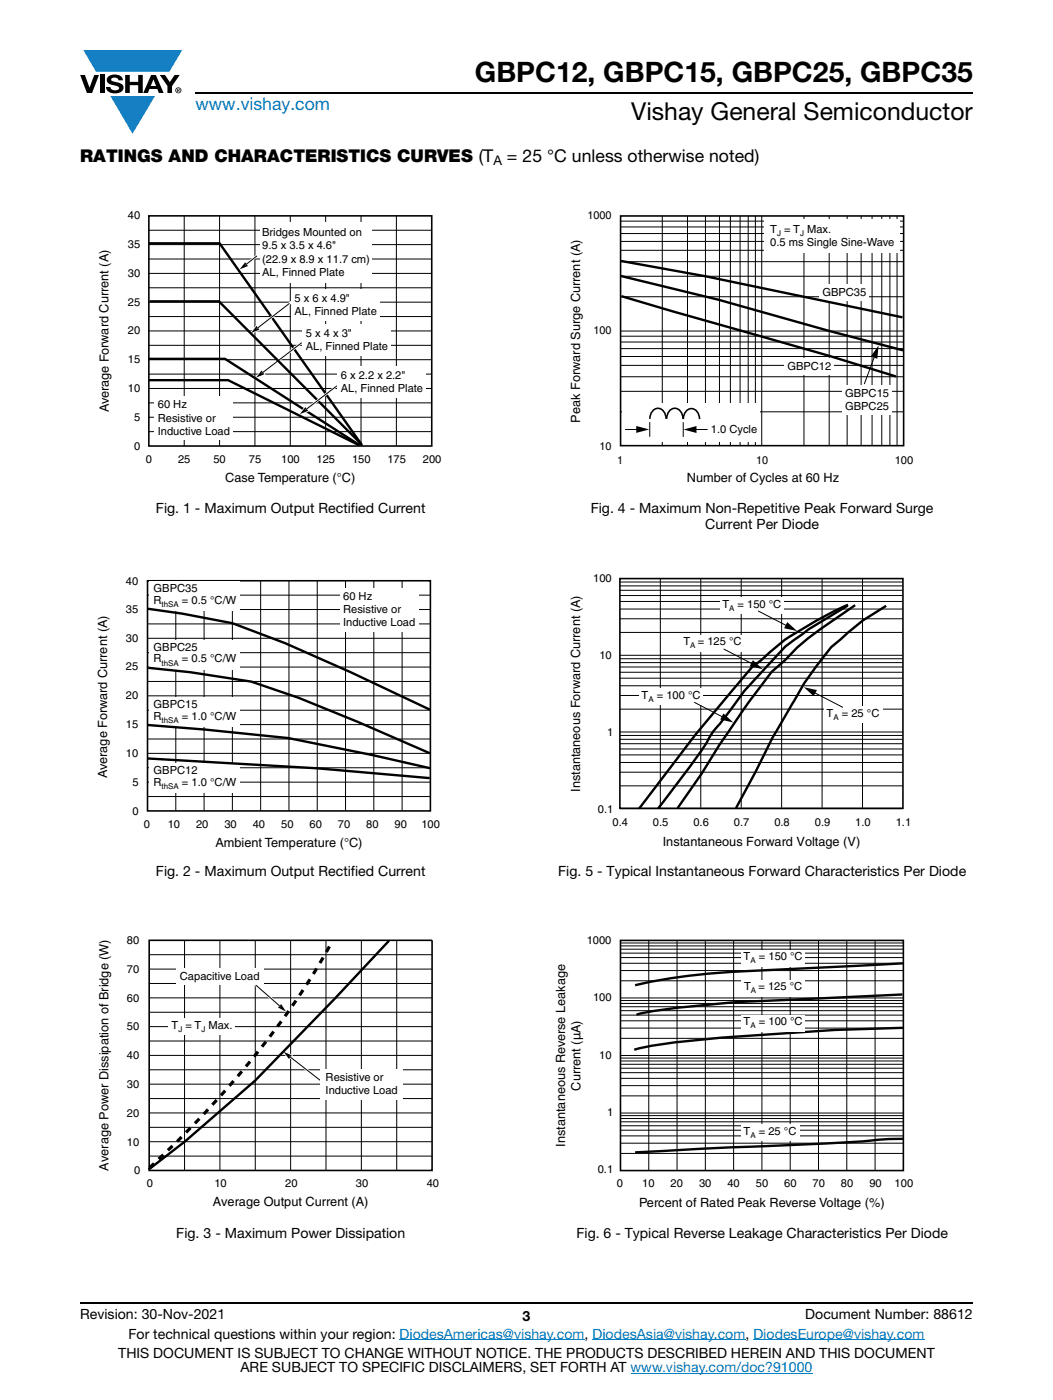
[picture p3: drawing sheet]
<svg xmlns="http://www.w3.org/2000/svg" width="210mm" height="279mm" viewBox="0 0 210 279" stroke-linecap="round" stroke-linejoin="round" font-family="sans-serif">
<g fill="#147fc3">
<path d="M16.6 10h19.7l-2.5 4.3h-1.2h-13.4z"/>
<path d="M22 19.2h8.9l-4.5 7.5z"/>
</g>
<g fill="#000">
<path d="M16 15h.9l1 2.5 .9-2.5h.9l-1.3 3.6h-1.1zM19.9 15h.9v3.6h-.9zM21.6 15.3a2.1 2.1 0 0 1 2.8 .3l.1 .4h-.9a.79 .79 0 0 0-.7-.5 .79 .79 0 0 0-.7 .4l.2 .3 1 .2a1.08 1.08 0 0 1 1.2 1 1.08 1.08 0 0 1-1.1 1.2 1.73 1.73 0 0 1-2.4-1.2h.9a.96 .96 0 0 0 .8 .6 .96 .96 0 0 0 1-.4 1.31 1.31 0 0 0-1.3-.6 1.03 1.03 0 0 1-1-.6 1.03 1.03 0 0 1 .1-1.1zM25 15h.9v1.3h1.7v-1.3h.9v3.6h-.9v-1.6h-1.7v1.6h-.9zM31.9 15h1l1 1.4 .9-1.4h1l-1.5 2.2v1.4h-.9v-1.4zM48.9 52.8l2.7-2.1 .1 .1-2.7 2.2zM48.9 52.3l.5 .8-1.6 .7zM48.9 52.9l2.8-2.1z"/>
<path d="M30.6 15.8l.5 1.4h-1zM30.1 15l-1.5 3.6h.9l.3-.8h1.6l.3 .8h.9l-1.5-3.6z"/>
<path d="M35.5 17.8h.2v.2h-.2zM35.3 17.7v.7h.2v-.3l.3 .3-.1-.3 .1-.2v-.2z"/>
<path d="M35.1 18a.46 .46 0 0 1 .9 0 .46 .46 0 0 1-.9 0zM35 18a.6 .6 0 0 0 1.2 0 .6 .6 0 0 0-1.2 0z"/>
</g>
<path d="M39 18.6h155M16 260h178" fill="none" stroke="#000" stroke-width=".36"/>
<path d="M79.7 267.4h36.9M118.2 267.4h30.5M125.8 274h36.2M150.2 267.4h34.2" fill="none" stroke="#007ec4" stroke-width=".2"/>
<g fill="none" stroke="#000" stroke-width=".2">
<path d="M29.7 57.4h56.4M29.7 51.7h56.4M29.7 46h56.4M29.7 54.6h56.4M29.7 48.8h56.4M36.7 43.1v45.9M43.8 43.1v45.9M50.8 43.1v45.9M57.9 43.1v45.9M64.9 43.1v45.9M72 43.1v45.9M79 43.1v45.9"/>
<path d="M29.7 74.7h56.4M29.7 68.9h56.4M29.7 63.2h56.4M29.7 77.5h56.4M29.7 71.8h56.4M29.7 66h56.4M29.7 60.3h56.4M29.7 86.1h56.4M29.7 80.4h56.4M29.7 83.3h56.4"/>
</g>
<path d="M29.7 43.1h56.4v45.9h-56.4z" fill="none" stroke="#000" stroke-width=".32"/>
<path d="M48.9 52.8l2.7-2.1 .1 .1-2.7 2.2zM48.9 52.3l.5 .8-1.6 .7zM51.7 50.8l-2.8 2.1" fill="none" stroke="#fff" stroke-width=".32"/>
<path d="M48.9 52.9l2.3-1.8z" fill="#fff"/>
<path d="M51.2 51.1l-2.3 1.8" fill="none" stroke="#000" stroke-width=".2"/>
<path d="M29.7 48.6h14.1l28.4 40.3" fill="none" stroke="#000" stroke-width=".48"/>
<path d="M51.9 44.3h22.2v12.2h-22.2z" fill="#fff"/>
<path d="M51.1 65.5l6.9-5.3 .1 .2-6.9 5.3zM51.2 65l.5 .8-1.6 .7zM51.2 65.6l2.8-2.1z" fill="#000"/>
<path d="M51.1 65.5l6.9-5.3 .1 .2-6.9 5.3zM51.2 65l.5 .8-1.6 .7zM54 63.5l-2.8 2.1" fill="none" stroke="#fff" stroke-width=".32"/>
<path d="M51.2 65.6l6.5-5.1z" fill="#fff"/>
<path d="M57.7 60.5l-6.5 5.1" fill="none" stroke="#000" stroke-width=".2"/>
<path d="M58.1 57.7h17.7v6.2h-17.7z" fill="#fff"/>
<path d="M52.1 74.4l8.1-6.1 .1 .1-8.1 6.2zM52.2 73.9l.5 .8-1.6 .7zM52.2 74.5l2.8-2.1z" fill="#000"/>
<path d="M52.1 74.4l8.1-6.1 .1 .1-8.1 6.2zM52.2 73.9l.5 .8-1.6 .7zM55 72.4l-2.8 2.1" fill="none" stroke="#fff" stroke-width=".32"/>
<path d="M52.2 74.5l8-6.1z" fill="#fff"/>
<path d="M60.2 68.4l-8 6.1" fill="none" stroke="#000" stroke-width=".2"/>
<path d="M60.4 64.8h17.6v6.2h-17.6z" fill="#fff"/>
<path d="M29.5 71.6h15.4l26.8 17.3M29.8 60.1h13.9l28.3 28.5" fill="none" stroke="#000" stroke-width=".48"/>
<path d="M60.9 81.8l2.8-2.1zM60.9 81.7l6.3-4.8 .1 .1-6.3 4.9zM60.9 81.2l.5 .8-1.6 .7z" fill="#000"/>
<path d="M63.7 79.7l-2.8 2.1M60.9 81.7l6.3-4.8 .1 .1-6.3 4.9zM60.9 81.2l.5 .8-1.6 .7z" fill="none" stroke="#fff" stroke-width=".32"/>
<path d="M60.9 81.8l6.3-4.8z" fill="#fff"/>
<path d="M67.2 77l-6.3 4.8" fill="none" stroke="#000" stroke-width=".2"/>
<path d="M67.3 73.1h17.7v6.2h-17.7z" fill="#fff"/>
<path d="M29.7 75.9h15.8l26.1 12.9" fill="none" stroke="#000" stroke-width=".48"/>
<path d="M30.8 79.1h15.7v8.7h-15.7z" fill="#fff"/>
<g fill="none" stroke="#000" stroke-width=".2">
<path d="M29.4 118.8h56.4M35.1 115.9v45.9M40.7 115.9v45.9M46.3 115.9v45.9M52 115.9v45.9M57.6 115.9v45.9M63.3 115.9v45.9M68.9 115.9v45.9M74.5 115.9v45.9M80.2 115.9v45.9M29.4 136h56.4M29.4 130.3h56.4"/>
<path d="M29.4 124.5h56.4M29.4 138.9h56.4M29.4 133.1h56.4M29.4 127.4h56.4M29.4 121.6h56.4M29.4 159h56.4M29.4 153.2h56.4M29.4 147.5h56.4M29.4 141.7h56.4M29.4 156.1h56.4M29.4 150.4h56.4M29.4 144.6h56.4"/>
</g>
<path d="M29.4 115.9h56.4v45.9h-56.4z" fill="none" stroke="#000" stroke-width=".32"/>
<g fill="#fff">
<path d="M67.8 117.3h15.7v8.7h-15.7z"/>
<path d="M29.9 116.1h18v5.8h-18z"/>
<path d="M29.9 139.2h18v5.8h-18z"/>
<path d="M29.9 152.3h18v5.9h-18z"/>
<path d="M29.9 127.7h18v5.9h-18z"/>
</g>
<path d="M29.5 121.5l6.9 1 10 1.9 10.4 4 13.1 5.8 15.9 7.5M29.6 133.3l8.4 .9 12.1 1.8 9.5 3.3 11.8 4.8 14.3 6.2M29.3 144.7l11.5 .9 16.7 1.7 16.8 3.4 11.5 2.6M29.3 151.4l33.8 1.9 22.6 2" fill="none" stroke="#000" stroke-width=".48"/>
<g fill="none" stroke="#000" stroke-width=".2">
<path d="M29.8 196.3h56.4M29.8 190.5h56.4M29.8 199.1h56.4M29.8 193.4h56.4M36.8 187.7v45.9M43.9 187.7v45.9M50.9 187.7v45.9M58 187.7v45.9M65 187.7v45.9M72.1 187.7v45.9M79.1 187.7v45.9M29.8 219.2h56.4"/>
<path d="M29.8 213.5h56.4M29.8 207.8h56.4M29.8 202h56.4M29.8 216.4h56.4M29.8 210.6h56.4M29.8 204.9h56.4M29.8 230.7h56.4M29.8 225h56.4M29.8 227.9h56.4M29.8 222.1h56.4"/>
</g>
<path d="M29.7 187.7h56.5v45.9h-56.5z" fill="none" stroke="#000" stroke-width=".32"/>
<path d="M53.4 198.6l2.6 2.3zM56.1 200.4l.9 1.5-1.6-.8zM50 195.6l6 5.3-.1 .1-6-5.3z" fill="#000"/>
<path d="M50 195.6l6 5.3-.1 .1-6-5.3zM53.4 198.6l2.6 2.3M56.1 200.4l.9 1.5-1.6-.8z" fill="none" stroke="#fff" stroke-width=".32"/>
<path d="M50 195.7l6 5.2z" fill="#fff"/>
<path d="M50 195.7l6 5.2" fill="none" stroke="#000" stroke-width=".2"/>
<path d="M57.7 210.7l6.3 5v.1l-6.4-5zM56.6 209.9l1.6 .7-.6 .7zM57.7 210.8l2.7 2.1z" fill="#000"/>
<path d="M56.6 209.9l1.6 .7-.6 .7zM57.7 210.8l2.7 2.1M57.7 210.7l6.3 5v.1l-6.4-5z" fill="none" stroke="#fff" stroke-width=".32"/>
<path d="M57.7 210.8l6.2 4.8z" fill="#fff"/>
<path d="M57.7 210.8l6.2 4.8" fill="none" stroke="#000" stroke-width=".2"/>
<path d="M77.6 187.7l-10.7 11.5-16 16.4-14 12.2-7.3 5.6" fill="none" stroke="#000" stroke-width=".48"/>
<path d="M29.8 233.1a197.8 197.8 0 0 0 32.7-38.7l3.6-6.3" fill="none" stroke="#000" stroke-width=".63" stroke-dasharray="1.3 1.3" stroke-linecap="butt"/>
<g fill="#fff">
<path d="M35.1 193.2h17.4v3.3h-17.4z"/>
<path d="M33.6 203.3h13.3v3.3h-13.3z"/>
<path d="M64 213.3h16.3v6.1h-16.3z"/>
</g>
<path d="M123.8 43.1h56.4v45.8h-56.4z" fill="none" stroke="#000" stroke-width=".32"/>
<g fill="none" stroke="#000" stroke-width=".2">
<path d="M123.8 59.2h56.4M123.8 55.1h56.4M123.8 52.2h56.4M123.8 50h56.4M123.8 45.3h56.4M123.8 46.6h56.4M123.8 48.2h56.4M123.8 44.1h56.4M132.1 43.1v45.9M137.1 43.1v45.9M140.7 43.1v45.9M143.5 43.1v45.9"/>
<path d="M145.6 43.1v45.9M147.6 43.1v45.9M149.2 43.1v45.9M150.6 43.1v45.9M151.9 43.1v45.9M160.3 43.1v45.9M165.3 43.1v45.9M168.9 43.1v45.9M171.7 43.1v45.9M173.9 43.1v45.9M175.8 43.1v45.9M177.5 43.1v45.9"/>
<path d="M178.9 43.1v45.9M123.8 78.1h56.4M123.8 75.2h56.4M123.8 72.9h56.4M123.8 68.3h56.4M123.8 69.6h56.4M123.8 71.1h56.4M123.8 67.1h56.4M123.8 66.1h56.4M123.8 82.2h56.4"/>
</g>
<g fill="#fff">
<path d="M163.4 56.6h9.9v3.4h-9.9z"/>
<path d="M168 76.9h9.9v5.9h-9.9z"/>
<path d="M156.4 71.5h9.9v3.3h-9.9z"/>
<path d="M152.4 43.8h27.1v6.6h-27.1z"/>
</g>
<path d="M123.7 55.1l19.6 4.7 22.1 6.2 14.7 3.9M123.8 52.1l16.9 3 39.3 8.2M123.9 59.1l41.2 11.9 13.6 4.1" fill="none" stroke="#000" stroke-width=".48"/>
<path d="M174.5 70.9l-2.1 5.7" fill="none" stroke="#000" stroke-width=".2"/>
<path d="M175.2 68.9l-.3 2.7-1.3-.5z" fill="#000"/>
<path d="M124.1 80.6h27.5v7.6h-27.5z" fill="#fff"/>
<g fill="none" stroke="#000" stroke-width=".2">
<path d="M124.6 85.7h2.7M129.6 84.2v3M136.2 84.3v2.9M138.4 85.7h2.7M123.6 116.9h56.4M123.6 117.8h56.4M123.6 118.9h56.4M123.6 116.2h56.4M123.6 115.5h56.4M131.7 115.5v45.7M139.7 115.5v45.7M147.8 115.5v45.7"/>
<path d="M155.9 115.5v45.7M163.9 115.5v45.7M172 115.5v45.7M123.6 138.8h56.4M123.6 136.9h56.4M123.6 135.3h56.4M123.6 132.2h56.4M123.6 133.1h56.4M123.6 134.2h56.4M123.6 131.5h56.4M123.6 130.8h56.4M123.6 126.2h56.4"/>
<path d="M123.6 123.5h56.4M123.6 121.5h56.4M123.6 120h56.4M123.6 156.8h56.4M123.6 154.1h56.4M123.6 152.2h56.4M123.6 150.7h56.4M123.6 147.5h56.4M123.6 148.4h56.4M123.6 149.5h56.4M123.6 146.8h56.4M123.6 146.1h56.4"/>
<path d="M123.6 141.5h56.4M123.6 161.4h56.4"/>
</g>
<path d="M126.9 85l2.6 .7-2.6 .7zM136.3 85.7l2.6-.7v1.4z" fill="#000"/>
<path d="M129.6 83.6a1.79 1.79 0 0 1 2-2 2.04 2.04 0 0 1 1.2 2M133 83.6a1.79 1.79 0 0 1 2-2 2.04 2.04 0 0 1 1.2 2M136.3 83.6a1.79 1.79 0 0 1 2-2 2.04 2.04 0 0 1 1.2 2M123.6 115.5h56.5v45.8h-56.5z" fill="none" stroke="#000" stroke-width=".32"/>
<g fill="#fff">
<path d="M127.5 137.4h12.6v3.3h-12.6z"/>
<path d="M143.6 119.2h12.6v3.4h-12.6z"/>
<path d="M135.8 126.7h12.6v3.3h-12.6z"/>
<path d="M164.2 141h11.8v3.4h-11.8z"/>
</g>
<path d="M169.1 120.9l-7.8 4.7-4.7 3.5-8.2 8.8-5 6.7a12.2 12.2 0 0 0-2.6 3.9l-3.4 4.7-6.2 8.2M169.1 120.7a82.3 82.3 0 0 0-13.2 7.4l-6 5-11.3 13.7-11.2 14.6M170.5 120.8l-9.3 6.6-2.2 1.8-2.5 2.6-2.6 2.2a196.6 196.6 0 0 0-10.5 14.7l-3.4 5.6-4.9 7M176.7 120.9l-4.6 2.9-6.3 5.3a56.1 56.1 0 0 0-7.6 11.1l-4.1 6.9-3.4 7-3.9 7.2" fill="none" stroke="#000" stroke-width=".48"/>
<g fill="none" stroke="#000" stroke-width=".2">
<path d="M144.3 129.5l5.9 3.1M151.2 121.9l5.9 3.1M162.2 138.1l5.9 3.1M138.4 140.1l6 3.1M123.7 199.7h56.4M123.7 199.2h56.4M123.7 195.7h56.4M123.7 193.7h56.4M123.7 192.2h56.4M123.7 191.1h56.4M123.7 188.8h56.4M123.7 189.4h56.4"/>
<path d="M123.7 190.2h56.4M123.7 188.2h56.4M129.4 187.7v45.9M135 187.7v45.9M140.7 187.7v45.9M146.3 187.7v45.9M151.9 187.7v45.9M157.6 187.7v45.9M163.2 187.7v45.9M168.9 187.7v45.9M174.5 187.7v45.9M123.7 218.7h56.4"/>
<path d="M123.7 216.7h56.4M123.7 215.2h56.4M123.7 214.1h56.4M123.7 211.7h56.4M123.7 212.4h56.4M123.7 213.2h56.4M123.7 211.2h56.4M123.7 210.6h56.4M123.7 207.2h56.4M123.7 205.2h56.4M123.7 203.7h56.4M123.7 202.6h56.4"/>
<path d="M123.7 200.3h56.4M123.7 200.9h56.4M123.7 201.7h56.4M123.7 230.2h56.4M123.7 228.1h56.4M123.7 226.7h56.4M123.7 225.6h56.4M123.7 223.2h56.4M123.7 223.9h56.4M123.7 224.7h56.4M123.7 222.6h56.4M123.7 222.1h56.4"/>
</g>
<path d="M150.1 131.8l2 1.8-2.6-.6zM157 124.1l2 1.9-2.6-.6zM160.3 137.1l2.6 .6-.6 1.2zM144.3 142.4l1.9 1.8-2.6-.6z" fill="#000"/>
<path d="M123.7 187.7h56.4v45.9h-56.4z" fill="none" stroke="#000" stroke-width=".32"/>
<path d="M180 198.5l-32.5 1.5-5 .4a118.8 118.8 0 0 0-15.6 2.1M180.1 192.3l-21.5 1.1a215.4 215.4 0 0 0-25.5 1.9l-6.4 1.3M180.1 205.1l-13.7 .5-23.8 1.6a104.9 104.9 0 0 0-16.1 2.3M180.1 227.3h-2a1135.5 1135.5 0 0 1-38.7 2l-12.7 .7" fill="none" stroke="#050504" stroke-width=".48"/>
<g fill="#fff">
<path d="M147.9 202.5h12.6v3.4h-12.6z"/>
<path d="M147.9 189.5h12.6v3.4h-12.6z"/>
<path d="M147.9 195.5h12.6v3.4h-12.6z"/>
<path d="M147.7 224.4h11.7v3.4h-11.7z"/>
</g>
<text font-size="5.6" x="94.7" y="16.4">GBPC12, GBPC15, GBPC25, GBPC35</text>
<text font-size="4.9" x="125.9" y="23.9">Vishay General Semiconductor</text>
<text font-size="3.5" fill="#007ec4" x="39" y="22">www.vishay.com</text>
<g font-size="3.5">
<text x="16" y="32.3">RATINGS AND CHARACTERISTICS CURVES (T</text>
<text x="101.1" y="32.3">= 25 °C unless otherwise noted)</text>
</g>
<g font-size="2.8">
<text x="31.1" y="102.5">Fig. 1 - Maximum Output Rectified Current</text>
<text x="117.8" y="102.5">Fig. 4 - Maximum Non-Repetitive Peak Forward Surge</text>
<text x="140.6" y="105.6">Current Per Diode</text>
<text x="31.1" y="174.8">Fig. 2 - Maximum Output Rectified Current</text>
<text x="111.3" y="174.8">Fig. 5 - Typical Instantaneous Forward Characteristics Per Diode</text>
<text x="35.2" y="247.1">Fig. 3 - Maximum Power Dissipation</text>
<text x="114.9" y="247.1">Fig. 6 - Typical Reverse Leakage Characteristics Per Diode</text>
<text x="16" y="263.3">Revision: 30-Nov-2021</text>
<text x="104.2" y="263.6">3</text>
<text x="160.6" y="263.3">Document Number: 88612</text>
<text x="25.6" y="267.1">For technical questions within your region: DiodesAmericas@vishay.com, DiodesAsia@vishay.com, DiodesEurope@vishay.com</text>
<text x="23.6" y="271">THIS DOCUMENT IS SUBJECT TO CHANGE WITHOUT NOTICE. THE PRODUCTS DESCRIBED HEREIN AND THIS DOCUMENT</text>
<text x="48" y="273.8">ARE SUBJECT TO SPECIFIC DISCLAIMERS, SET FORTH AT www.vishay.com/doc?91000</text>
</g>
<text font-size="2.6" x="98.4" y="33">A</text>
<g font-size="2.5">
<text x="21.7" y="82.3" transform="rotate(-90 21.7 82.3)">Average Forward Current (A)</text>
<text x="115.7" y="84.3" transform="rotate(-90 115.7 84.3)">Peak Forward Surge Current (A)</text>
<text x="44.9" y="96.3">Case Temperature (°C)</text>
<text x="137" y="96.2">Number of Cycles at 60 Hz</text>
<text x="21.4" y="155.2" transform="rotate(-90 21.4 155.2)">Average Forward Current (A)</text>
<text x="115.7" y="158.1" transform="rotate(-90 115.7 158.1)">Instantaneous Forward Current (A)</text>
<text x="42.9" y="169.1">Ambient Temperature (°C)</text>
<text x="132.2" y="168.8">Instantaneous Forward Voltage (V)</text>
<text x="115.7" y="217.7" transform="rotate(-90 115.7 217.7)">Current (µA)</text>
<text x="21.7" y="233.6" transform="rotate(-90 21.7 233.6)">Average Power Dissipation of Bridge (W)</text>
<text x="112.7" y="228.9" transform="rotate(-90 112.7 228.9)">Instantaneous Reverse Leakage</text>
<text x="42.4" y="240.8">Average Output Current (A)</text>
<text x="127.5" y="240.9">Percent of Rated Peak Reverse Voltage (%)</text>
</g>
<g font-size="2.2">
<text x="25.5" y="43.7">40</text>
<text x="52.3" y="47.1">Bridges Mounted on</text>
<text x="117.2" y="43.7">1000</text>
<text x="153.6" y="46.5">T = T</text>
<text x="160.9" y="46.5">Max.</text>
<text x="25.5" y="49.5">35</text>
<text x="52.3" y="49.8">9.5 x 3.5 x 4.6&quot;</text>
<text x="52.3" y="52.4">(22.9 x 8.9 x 11.7 cm)</text>
<text x="153.6" y="49.2">0.5 ms Single Sine-Wave</text>
<text x="25.5" y="55.2">30</text>
<text x="52.3" y="55.1">AL, Finned Plate</text>
<text x="164" y="59">GBPC35</text>
<text x="25.5" y="61">25</text>
<text x="58.7" y="60.2">5 x 6 x 4.9&quot;</text>
<text x="58.7" y="62.9">AL, Finned Plate</text>
<text x="25.5" y="66.7">20</text>
<text x="61" y="67.3">5 x 4 x 3&quot;</text>
<text x="61" y="69.9">AL, Finned</text>
<text x="72.3" y="69.9">Plate</text>
<text x="118.4" y="66.8">100</text>
<text x="25.5" y="72.5">15</text>
<text x="68" y="75.5">6 x 2.2 x 2.2&quot;</text>
<text x="157" y="73.8">GBPC12</text>
<text x="25.5" y="78.3">10</text>
<text x="31.5" y="81.5">60 Hz</text>
<text x="68" y="78.2">AL, Finned</text>
<text x="79.3" y="78.2">Plate</text>
<text x="168.5" y="79.2">GBPC15</text>
<text x="168.5" y="81.9">GBPC25</text>
<text x="26.7" y="89.8">0</text>
<text x="26.7" y="84">5</text>
<text x="31.5" y="84.1">Resistive or</text>
<text x="31.5" y="86.8">Inductive Load</text>
<text x="119.6" y="89.8">10</text>
<text x="141.7" y="86.4">1.0 Cycle</text>
<text x="29.1" y="92.4">0</text>
<text x="35.5" y="92.4">25</text>
<text x="42.6" y="92.4">50</text>
<text x="49.6" y="92.4">75</text>
<text x="56.1" y="92.4">100</text>
<text x="63.1" y="92.4">125</text>
<text x="70.2" y="92.4">150</text>
<text x="77.3" y="92.4">175</text>
<text x="84.3" y="92.4">200</text>
<text x="123" y="92.6">1</text>
<text x="150.8" y="92.6">10</text>
<text x="178.4" y="92.6">100</text>
<text x="25.1" y="116.8">40</text>
<text x="30.6" y="118.2">GBPC35</text>
<text x="68.4" y="119.7">60 Hz</text>
<text x="118.3" y="116.1">100</text>
<text x="25.1" y="122.3">35</text>
<text x="30.6" y="120.5">R</text>
<text x="36.3" y="120.5">= 0.5 °C/W</text>
<text x="68.4" y="122.3">Resistive or</text>
<text x="68.4" y="125">Inductive Load</text>
<text x="144" y="121.3">T</text>
<text x="147.1" y="121.3">= 150 °C</text>
<text x="25.1" y="128">30</text>
<text x="30.6" y="129.9">GBPC25</text>
<text x="119.5" y="131.4">10</text>
<text x="136.3" y="128.7">T = 125 °C</text>
<text x="25.1" y="133.8">25</text>
<text x="30.6" y="132.2">R</text>
<text x="36.3" y="132.2">= 0.5 °C/W</text>
<text x="25.1" y="139.5">20</text>
<text x="30.6" y="141.3">GBPC15</text>
<text x="30.6" y="143.6">R</text>
<text x="36.3" y="143.6">= 1.0 °C/W</text>
<text x="127.9" y="139.4">T</text>
<text x="131" y="139.4">= 100 °C</text>
<text x="164.8" y="143.1">T</text>
<text x="167.9" y="143.1">= 25 °C</text>
<text x="25.1" y="145.3">15</text>
<text x="121.1" y="146.8">1</text>
<text x="25.1" y="151.1">10</text>
<text x="30.6" y="154.5">GBPC12</text>
<text x="26.4" y="156.8">5</text>
<text x="30.6" y="156.8">R</text>
<text x="36.3" y="156.8">= 1.0 °C/W</text>
<text x="26.4" y="162.6">0</text>
<text x="28.7" y="165.2">0</text>
<text x="33.4" y="165.2">10</text>
<text x="39.1" y="165.2">20</text>
<text x="44.8" y="165.2">30</text>
<text x="50.4" y="165.2">40</text>
<text x="56.1" y="165.2">50</text>
<text x="61.7" y="165.2">60</text>
<text x="67.4" y="165.2">70</text>
<text x="73" y="165.2">80</text>
<text x="78.7" y="165.2">90</text>
<text x="84" y="165.2">100</text>
<text x="119.2" y="162.2">0.1</text>
<text x="122.1" y="164.8">0.4</text>
<text x="130.2" y="164.8">0.5</text>
<text x="138.3" y="164.8">0.6</text>
<text x="146.3" y="164.8">0.7</text>
<text x="154.4" y="164.8">0.8</text>
<text x="162.5" y="164.8">0.9</text>
<text x="170.6" y="164.8">1.0</text>
<text x="178.6" y="164.8">1.1</text>
<text x="25.3" y="188.4">80</text>
<text x="117" y="188.4">1000</text>
<text x="148.3" y="191.6">T</text>
<text x="151.3" y="191.6">= 150 °C</text>
<text x="25.3" y="194.2">70</text>
<text x="35.9" y="195.6">Capacitive Load</text>
<text x="148.4" y="197.6">T = 125 °C</text>
<text x="25.3" y="199.9">60</text>
<text x="118.3" y="199.9">100</text>
<text x="25.3" y="205.6">50</text>
<text x="34.2" y="205.3">T</text>
<text x="37" y="205.3">= T Max.</text>
<text x="148.3" y="204.6">T</text>
<text x="151.3" y="204.6">= 100 °C</text>
<text x="25.3" y="211.4">40</text>
<text x="64.9" y="215.7">Resistive or</text>
<text x="119.5" y="211.3">10</text>
<text x="25.3" y="217.1">30</text>
<text x="64.9" y="218.4">Inductive Load</text>
<text x="25.3" y="222.9">20</text>
<text x="121.1" y="222.7">1</text>
<text x="148.3" y="226.5">T</text>
<text x="151.3" y="226.5">= 25 °C</text>
<text x="25.3" y="228.6">10</text>
<text x="26.7" y="234.4">0</text>
<text x="29.3" y="237">0</text>
<text x="42.8" y="237">10</text>
<text x="56.9" y="237">20</text>
<text x="71" y="237">30</text>
<text x="85.1" y="237">40</text>
<text x="119.2" y="234.2">0.1</text>
<text x="123" y="236.9">0</text>
<text x="128.1" y="236.9">10</text>
<text x="133.7" y="236.9">20</text>
<text x="139.4" y="236.9">30</text>
<text x="145.1" y="236.9">40</text>
<text x="150.7" y="236.9">50</text>
<text x="156.4" y="236.9">60</text>
<text x="162" y="236.9">70</text>
<text x="167.7" y="236.9">80</text>
<text x="173.4" y="236.9">90</text>
<text x="178.4" y="236.9">100</text>
</g>
<g font-size="1.6">
<text x="155" y="47.1">J</text>
<text x="159.5" y="47.1">J</text>
<text x="32.2" y="121.2">thSA</text>
<text x="145.4" y="121.9">A</text>
<text x="137.6" y="129.4">A</text>
<text x="32.2" y="132.8">thSA</text>
<text x="129.3" y="140.1">A</text>
<text x="166.2" y="143.7">A</text>
<text x="32.2" y="144.3">thSA</text>
<text x="32.2" y="157.4">thSA</text>
<text x="149.7" y="192.3">A</text>
<text x="149.7" y="198.2">A</text>
<text x="35.6" y="206">J</text>
<text x="40.2" y="206">J</text>
<text x="149.7" y="205.2">A</text>
<text x="149.6" y="227.1">A</text>
</g>
</svg>
